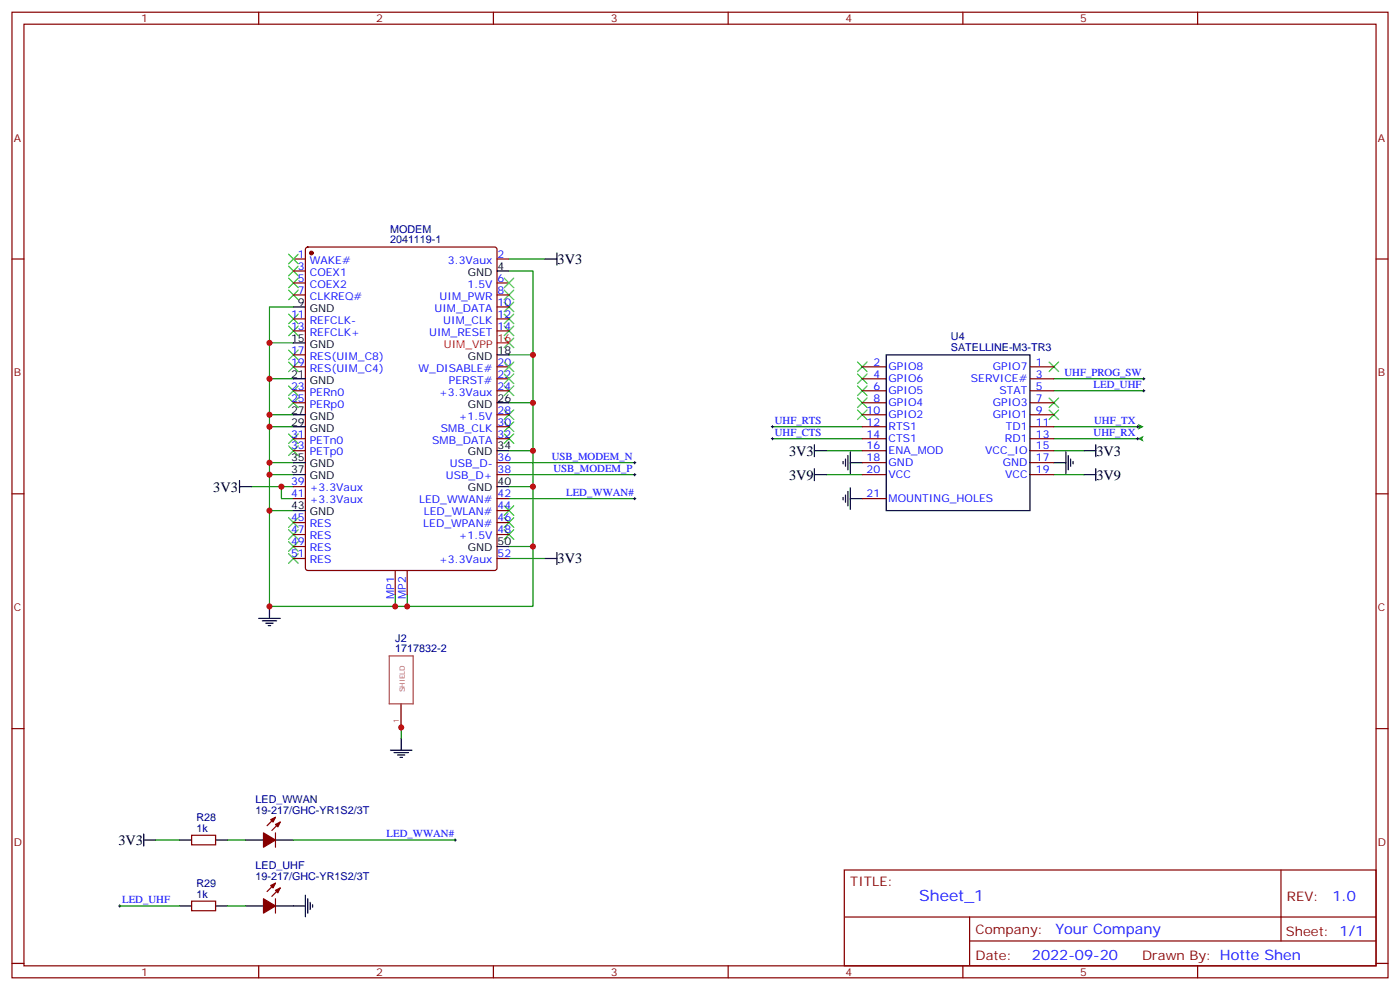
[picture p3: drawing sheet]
<svg xmlns="http://www.w3.org/2000/svg" width="412mm" height="292mm" viewBox="0 0 412 292" stroke-linecap="round" stroke-linejoin="round" font-family="sans-serif">
<g fill="none" stroke="#870000" stroke-width=".35">
<path d="M3.5 3.6h405.4v284.3h-405.4zM7.1 7.1h398.2v277.3h-398.2zM76.2 3.6v3.5M145.3 3.6v3.5M214.5 3.6v3.5M283.6 3.6v3.5M352.8 3.6v3.5M3.5 76.3h3.6M86.4 76.3h3.6M86.4 79.8h3.6M90.2 72.9l.5-.2h55l.6 .5 .1 94.1-.5 .6-55.2 .1-.7-.5v-94.1zM146.4 76.3h3.5"/>
<path d="M405.3 76.3h3.6M86.4 83.3h3.6M86.4 86.9h3.6M86.4 93.9h3.6M86.4 97.4h3.6M146.4 83.3h3.5M146.4 86.9h3.5M146.4 93.9h3.5M146.4 97.4h3.5M146.4 90.4h3.5M86.4 104.5h3.6M86.4 108h3.6"/>
<path d="M86.4 115.1h3.6M86.4 118.6h3.6M146.4 108h3.5M146.4 115.1h3.5M146.4 111.5h3.5M86.4 129.2h3.6M86.4 132.7h3.6M146.4 139.8h3.5M146.4 136.2h3.5M146.4 129.2h3.5M146.4 125.7h3.5M146.4 122.1h3.5"/>
<path d="M3.5 145.4h3.6M86.4 157.4h3.6M86.4 153.9h3.6M86.4 146.8h3.6M86.4 143.3h3.6M146.4 157.4h3.5M146.4 153.9h3.5M146.4 150.4h3.5M146.4 146.8h3.5M405.3 145.4h3.6M86.4 164.5h3.6M86.4 160.9h3.6"/>
<path d="M116.4 168v7M119.9 168v7M146.4 164.5h3.5M3.5 214.6h3.6M405.3 214.6h3.6M248.7 256.2h156.6v28.2h-156.6zM377.3 256.2v20.9M248.7 270h156.5M285.6 277.1h119.6M285.6 270v14.1M3.5 283.7h3.6M76.2 284.4v3.5"/>
<path d="M145.3 284.4v3.5M214.5 284.4v3.5M283.6 284.4v3.5M352.8 284.4v3.5M405.3 283.7h3.6"/>
</g>
<g fill="none" stroke="#000" stroke-width=".35">
<path d="M146.4 79.8h3.5M160.5 76.3h3.5M164 74.5v3.5M86.4 90.4h3.6M86.4 101h3.6M86.4 111.5h3.6M146.4 118.6h3.5M146.4 104.5h3.5M86.4 122.1h3.6M86.4 125.7h3.6M86.4 136.2h3.6M86.4 139.8h3.6"/>
<path d="M146.4 132.7h3.5M70.6 143.3h3.5M70.6 141.5v3.6M86.4 150.4h3.6M146.4 143.3h3.5M79.4 178.6v3.5M146.4 160.9h3.5M160.5 164.5h3.5M164 162.7v3.5M76.2 182.1h6.3M77.3 182.8h4.2M78.3 183.5h2.1"/>
<path d="M79 184.2h.7M118.2 217.4v3.5M115 220.9h6.4M116.1 221.6h4.2M117.1 222.3h2.1M117.8 223h.7"/>
</g>
<path d="M114.7 193.2h7v14.1h-7zM118.2 207.3v6.9" fill="none" stroke="#a64a4a" stroke-width=".35"/>
<g fill="none" stroke="#008700" stroke-width=".35">
<path d="M149.9 79.8h7.1v98.8h-37.1M149.9 76.3h10.6M86.4 90.4h-7v88.2h40.5v-3.6M79.4 101h7M79.4 111.5h7M149.9 104.5h7.1M149.9 118.6h7.1M79.4 136.2h7M79.4 139.8h7M79.4 122.1h7M79.4 125.7h7M149.9 136.2h37.1"/>
<path d="M149.9 139.8h37.1M149.9 132.7h7.1M227.5 129.2h26.5M74.1 143.3h8.8v3.5h3.5M79.4 150.4h7M82.9 143.3h3.5M149.9 146.8h37.1M149.9 143.3h7.1M116.4 175v3.6M149.9 164.5h10.6M149.9 160.9h7.1"/>
</g>
<g fill="none" stroke="#3c3" stroke-width=".35">
<path d="M85 78.4l2.8 2.8M87.8 78.4l-2.8 2.8M85 96l2.8 2.8M85 92.5l2.8 2.8M85 85.4l2.8 2.9M85 81.9l2.8 2.8M87.8 96l-2.8 2.8M87.8 92.5l-2.8 2.8M87.8 85.4l-2.8 2.9M87.8 81.9l-2.8 2.8M148.5 85.4l2.8 2.9M148.5 89l2.8 2.8"/>
<path d="M148.5 92.5l2.8 2.8M148.5 96l2.8 2.8M148.5 99.6l2.8 2.8M151.3 85.4l-2.8 2.9M151.3 89l-2.8 2.8M151.3 92.5l-2.8 2.8M151.3 96l-2.8 2.8M151.3 99.6l-2.8 2.8M85 117.2l2.8 2.8M85 113.7l2.8 2.8M85 106.6l2.8 2.8M85 103.1l2.8 2.8"/>
<path d="M87.8 117.2l-2.8 2.8M87.8 113.7l-2.8 2.8M87.8 106.6l-2.8 2.8M87.8 103.1l-2.8 2.8M148.5 113.7l2.8 2.8M151.3 113.7l-2.8 2.8M252.6 113.7l2.8 2.8M252.6 117.2l2.8 2.8M252.6 106.6l2.8 2.8M252.6 110.1l2.8 2.9M255.4 113.7l-2.8 2.8M255.4 117.2l-2.8 2.8"/>
<path d="M255.4 106.6l-2.8 2.8M255.4 110.1l-2.8 2.9M309 117.2l2.9 2.8M309 106.6l2.9 2.8M311.9 117.2l-2.9 2.8M311.9 106.6l-2.9 2.8M85 131.3l2.8 2.8M85 127.8l2.8 2.8M87.8 131.3l-2.8 2.8M87.8 127.8l-2.8 2.8M148.5 120.7l2.8 2.8M148.5 124.2l2.8 2.9"/>
<path d="M148.5 127.8l2.8 2.8M151.3 120.7l-2.8 2.8M151.3 124.2l-2.8 2.9M151.3 127.8l-2.8 2.8M252.6 120.7l2.8 2.8M255.4 120.7l-2.8 2.8M309 120.7l2.9 2.8M311.9 120.7l-2.9 2.8M85 159.5l2.8 2.8M85 156l2.8 2.8M85 152.5l2.8 2.8M87.8 156l-2.8 2.8"/>
<path d="M87.8 159.5l-2.8 2.8M87.8 152.5l-2.8 2.8M148.5 148.9l2.8 2.9M148.5 152.5l2.8 2.8M148.5 156l2.8 2.8M151.3 148.9l-2.8 2.9M151.3 152.5l-2.8 2.8M151.3 156l-2.8 2.8M85 163.1l2.8 2.8M87.8 163.1l-2.8 2.8"/>
</g>
<path d="M186.6 136.2h.7M186.6 139.8h.7M187 135.9v.7M187 139.4v.7M227.2 129.2h.7M227.5 128.8v.7M186.6 146.8h.7M187 146.5v.7" fill="none" stroke="#000" stroke-width=".29"/>
<circle cx="91.7" cy="74.5" r=".53" fill="#870000" stroke="#870000" stroke-width=".35"/>
<path d="M146.4 101h3.5" fill="none" stroke="#f00" stroke-width=".35"/>
<g fill="#008700">
<path d="M335.1 129.2l1.8-.9-.4 .9 .4 .9z"/>
<path d="M335.1 124.8l1.8 .9-1.8 .8 .5-.8z"/>
</g>
<g fill="none" stroke="#008700" stroke-width=".35">
<path d="M310.4 111.5h26.5M310.4 115.1h26.5M227.5 125.7h26.5M243.4 132.7h10.6M243.4 139.8h10.6M310.4 129.2h24.7M310.4 125.7h24.7M310.4 132.7h8.9M310.4 139.8h8.9M118.2 214.2v3.2M45.9 247.4h7M67 247.4h5.3"/>
<path d="M86.4 247.4h47.7M35.3 266.8h17.6M67 266.8h5.3"/>
</g>
<g fill="none" stroke="#000" stroke-width=".29">
<path d="M336.5 111.5h.8M336.5 115.1h.8M336.9 111.2v.7M336.9 114.7v.7M227.2 125.7h.7M227.5 125.3v.7M334.8 129.2h.7M334.8 125.7h.7M335.1 125.3v.7M335.1 128.8v.7M133.7 247.4h.7M134.1 247v.7"/>
<path d="M34.9 266.8h.7M35.3 266.4v.7"/>
</g>
<g fill="none" stroke="#000" stroke-width=".35">
<path d="M261.1 104.5h42.3v45.9h-42.3zM239.9 132.7h3.5M239.9 131v3.5M239.9 138v3.5M239.9 139.8h3.5M248.4 135.9v.7M249.1 135.2v2.1M249.8 134.1v4.3M250.5 136.2h3.5M250.5 133.1v6.3M310.4 136.2h3.6M314 133.1v6.3"/>
<path d="M314.7 134.1v4.3M315.4 135.2v2.1M316.1 135.9v.7M319.3 132.7h3.5M319.3 139.8h3.5M322.8 131v3.5M322.8 138v3.5M248.4 146.5v.7M249.1 145.8v2.1M249.8 144.7v4.2M250.5 143.7v6.3M250.5 146.8h3.5"/>
<path d="M42.3 247.4h3.6M42.3 245.6v3.5M52.9 247.4h3.5M63.5 247.4h3.5M72.3 247.4h5.3M81.1 247.4h5.3M52.9 266.8h3.5M63.5 266.8h3.5M72.3 266.8h5.3M81.1 266.8h8.9M90 263.6v6.3M90.7 264.7v4.2"/>
<path d="M91.4 265.7v2.1M92.1 266.4v.7"/>
</g>
<g fill="none" stroke="#870000" stroke-width=".35">
<path d="M254 108h7.1M254 111.5h7.1M254 115.1h7.1M254 118.6h7.1M303.4 108h7M303.4 111.5h7M303.4 115.1h7M303.4 118.6h7M254 122.1h7.1M254 125.7h7.1M254 129.2h7.1M254 132.7h7.1"/>
<path d="M254 136.2h7.1M254 139.8h7.1M303.4 122.1h7M303.4 125.7h7M303.4 129.2h7M303.4 132.7h7M303.4 136.2h7M303.4 139.8h7M254 146.8h7.1M56.4 246h7.1v2.8h-7.1zM81.1 240.7l-2.4 2.4M81.1 245.3v4.2"/>
<path d="M82.5 242.1l-2.4 2.4M56.4 265.4h7.1v2.8h-7.1zM81.1 264.7v4.2M81.1 260.1l-2.4 2.4M82.5 261.5l-2.4 2.4"/>
</g>
<path d="M85 74.9l2.8 2.8M87.8 74.9l-2.8 2.8M148.5 81.9l2.8 2.8M151.3 81.9l-2.8 2.8M148.5 106.6l2.8 2.8M148.5 110.1l2.8 2.9M151.3 106.6l-2.8 2.8M151.3 110.1l-2.8 2.9" fill="none" stroke="#3c3" stroke-width=".35"/>
<g fill="#870000" stroke="#870000" stroke-width=".35">
<path d="M77.6 245.3l3.5 2.1-3.5 2.1z"/>
<path d="M81.1 242.8l1.4-.7-.7 1.4z"/>
<path d="M79.7 241.4l1.4-.7-.7 1.4z"/>
<path d="M77.6 264.7l3.5 2.1-3.5 2.1z"/>
<path d="M81.1 262.2l1.4-.7-.7 1.4z"/>
<path d="M79.7 260.8l1.4-.7-.7 1.4z"/>
</g>
<g fill="#c00">
<circle cx="118.2" cy="214.2" r=".88"/>
<circle cx="157" cy="104.5" r=".88"/>
<circle cx="157" cy="118.6" r=".88"/>
<circle cx="157" cy="132.7" r=".88"/>
<circle cx="157" cy="143.3" r=".88"/>
<circle cx="157" cy="160.9" r=".88"/>
<circle cx="119.9" cy="178.6" r=".88"/>
<circle cx="82.9" cy="143.3" r=".88"/>
<circle cx="79.4" cy="101" r=".88"/>
<circle cx="79.4" cy="111.5" r=".88"/>
<circle cx="79.4" cy="122.1" r=".88"/>
<circle cx="79.4" cy="125.7" r=".88"/>
<circle cx="79.4" cy="136.2" r=".88"/>
<circle cx="79.4" cy="139.8" r=".88"/>
<circle cx="79.4" cy="150.4" r=".88"/>
<circle cx="79.4" cy="178.6" r=".88"/>
<circle cx="116.4" cy="178.6" r=".88"/>
</g>
<text font-size="4.6" fill="#00f" x="270.8" y="265.2">Sheet_1</text>
<g font-size="4.2">
<text x="164.2" y="77.7">3V3</text>
<text x="232.4" y="134.2">3V3</text>
<text x="323" y="134.2">3V3</text>
<text x="232.4" y="141.2">3V9</text>
<text x="323" y="141.2">3V9</text>
<text x="62.8" y="144.7">3V3</text>
<text x="164.2" y="165.9">3V3</text>
<text x="34.9" y="248.8">3V3</text>
</g>
<g font-size="4.2" fill="#00f">
<text x="392.5" y="265.4">1.0</text>
<text x="310.9" y="275">Your Company</text>
<text x="304" y="282.8">2022-09-20</text>
</g>
<g font-size="3.9" fill="#800">
<text x="250.5" y="260.8">TITLE:</text>
<text x="379.1" y="265.4">REV:</text>
<text x="287.4" y="275">Company:</text>
<text x="378.7" y="275.6">Sheet: 1/1</text>
<text x="287.4" y="282.6">Date:</text>
<text x="336.4" y="282.7">Drawn By: Hotte Shen</text>
</g>
<g font-size="3.2" fill="#800">
<text x="41.6" y="6.6">1</text>
<text x="110.8" y="6.6">2</text>
<text x="179.9" y="6.6">3</text>
<text x="249.1" y="6.6">4</text>
<text x="318.2" y="6.6">5</text>
<text x="4.1" y="41.7">A</text>
<text x="405.9" y="41.7">A</text>
<text x="4.1" y="110.8">B</text>
<text x="405.9" y="110.8">B</text>
<text x="4.1" y="180">C</text>
<text x="405.9" y="180">C</text>
<text x="4.1" y="249.1">D</text>
<text x="405.9" y="249.1">D</text>
<text x="41.6" y="287.4">1</text>
<text x="110.8" y="287.4">2</text>
<text x="179.9" y="287.4">3</text>
<text x="249.1" y="287.4">4</text>
<text x="318.2" y="287.4">5</text>
</g>
<g font-size="3.2" fill="#000080">
<text x="114.9" y="71.7">2041119-1</text>
<text x="114.9" y="68.5">MODEM</text>
<text x="280.1" y="100.3">U4</text>
<text x="280.1" y="103.4">SATELLINE-M3-TR3</text>
<text x="116.4" y="188.9">J2</text>
<text x="116.4" y="192.1">1717832-2</text>
<text x="75.3" y="239.6">19-217/GHC-YR1S2/3T</text>
<text x="75.3" y="236.4">LED_WWAN</text>
<text x="57.9" y="244.9">1k</text>
<text x="57.9" y="241.7">R28</text>
<text x="75.3" y="255.9">LED_UHF</text>
<text x="57.9" y="261.1">R29</text>
<text x="75.3" y="259">19-217/GHC-YR1S2/3T</text>
<text x="57.9" y="264.3">1k</text>
</g>
<g font-size="3.2" fill="#00f">
<text x="87.8" y="75.9">1</text>
<text x="91.3" y="77.7">WAKE#</text>
<text x="132" y="77.7">3.3Vaux</text>
<text x="146.6" y="75.9">2</text>
<text x="87.8" y="79.4">3</text>
<text x="87.8" y="83">5</text>
<text x="91.3" y="81.2">COEX1</text>
<text x="146.6" y="83">6</text>
<text x="87.8" y="86.5">7</text>
<text x="91.3" y="84.7">COEX2</text>
<text x="91.3" y="88.3">CLKREQ#</text>
<text x="129.5" y="88.3">UIM_PWR</text>
<text x="137.7" y="84.7">1.5V</text>
<text x="146.6" y="86.5">8</text>
<text x="85.7" y="93.6">11</text>
<text x="91.3" y="95.3">REFCLK-</text>
<text x="128" y="91.8">UIM_DATA</text>
<text x="130.6" y="95.3">UIM_CLK</text>
<text x="146.6" y="93.6">12</text>
<text x="146.6" y="90">10</text>
<text x="85.7" y="97.1">13</text>
<text x="91.3" y="98.8">REFCLK+</text>
<text x="126.4" y="98.8">UIM_RESET</text>
<text x="146.6" y="97.1">14</text>
<text x="85.7" y="104.1">17</text>
<text x="85.7" y="107.7">19</text>
<text x="91.3" y="105.9">RES(UIM_C8)</text>
<text x="146.6" y="107.7">20</text>
<text x="257.3" y="107.7">2</text>
<text x="305.2" y="107.7">1</text>
<text x="91.3" y="109.4">RES(UIM_C4)</text>
<text x="123.3" y="109.4">W_DISABLE#</text>
<text x="132.2" y="113">PERST#</text>
<text x="146.6" y="111.2">22</text>
<text x="257.3" y="111.2">4</text>
<text x="261.8" y="109.1">GPIO8</text>
<text x="261.8" y="112.6">GPIO6</text>
<text x="286" y="112.6">SERVICE#</text>
<text x="292.5" y="109.1">GPIO7</text>
<text x="305.2" y="111.2">3</text>
<text x="313.6" y="110.7">UHF_PROG_SW</text>
<text x="85.7" y="114.7">23</text>
<text x="85.7" y="118.3">25</text>
<text x="91.3" y="116.5">PERn0</text>
<text x="129.4" y="116.5">+3.3Vaux</text>
<text x="146.6" y="114.7">24</text>
<text x="257.3" y="114.7">6</text>
<text x="257.3" y="118.3">8</text>
<text x="261.8" y="116.1">GPIO5</text>
<text x="261.8" y="119.7">GPIO4</text>
<text x="292.5" y="119.7">GPIO3</text>
<text x="294.4" y="116.1">STAT</text>
<text x="305.2" y="114.7">5</text>
<text x="305.2" y="118.3">7</text>
<text x="322.1" y="114.2">LED_UHF</text>
<text x="91.3" y="120">PERp0</text>
<text x="135.1" y="123.5">+1.5V</text>
<text x="146.6" y="125.3">30</text>
<text x="146.6" y="121.8">28</text>
<text x="228.2" y="124.8">UHF_RTS</text>
<text x="255.3" y="121.8">10</text>
<text x="255.3" y="125.3">12</text>
<text x="261.8" y="123.2">GPIO2</text>
<text x="292.5" y="123.2">GPIO1</text>
<text x="305.2" y="121.8">9</text>
<text x="305.2" y="125.3">11</text>
<text x="322.3" y="124.8">UHF_TX</text>
<text x="85.7" y="128.8">31</text>
<text x="91.3" y="130.6">PETn0</text>
<text x="127.3" y="130.6">SMB_DATA</text>
<text x="129.9" y="127.1">SMB_CLK</text>
<text x="146.6" y="128.8">32</text>
<text x="228.2" y="128.3">UHF_CTS</text>
<text x="255.3" y="128.8">14</text>
<text x="261.8" y="126.7">RTS1</text>
<text x="261.8" y="130.2">CTS1</text>
<text x="296" y="130.2">RD1</text>
<text x="296.3" y="126.7">TD1</text>
<text x="305.2" y="128.8">13</text>
<text x="322.1" y="128.3">UHF_RX</text>
<text x="85.7" y="132.4">33</text>
<text x="91.3" y="134.1">PETp0</text>
<text x="132.5" y="137.7">USB_D-</text>
<text x="146.6" y="135.9">36</text>
<text x="162.5" y="135.4">USB_MODEM_N</text>
<text x="255.3" y="132.4">16</text>
<text x="255.3" y="135.9">18</text>
<text x="261.8" y="133.8">ENA_MOD</text>
<text x="261.8" y="137.3">GND</text>
<text x="290.2" y="133.8">VCC_IO</text>
<text x="295.4" y="137.3">GND</text>
<text x="305.2" y="132.4">15</text>
<text x="305.2" y="135.9">17</text>
<text x="85.7" y="142.9">39</text>
<text x="131.4" y="141.2">USB_D+</text>
<text x="146.6" y="139.4">38</text>
<text x="163.1" y="138.9">USB_MODEM_P</text>
<text x="255.3" y="139.4">20</text>
<text x="261.8" y="140.8">VCC</text>
<text x="296.1" y="140.8">VCC</text>
<text x="305.2" y="139.4">19</text>
<text x="85.7" y="146.5">41</text>
<text x="91.3" y="144.7">+3.3Vaux</text>
<text x="91.3" y="148.2">+3.3Vaux</text>
<text x="123.5" y="148.2">LED_WWAN#</text>
<text x="146.6" y="146.5">42</text>
<text x="166.8" y="145.9">LED_WWAN#</text>
<text x="255.3" y="146.5">21</text>
<text x="261.8" y="147.9">MOUNTING_HOLES</text>
<text x="85.7" y="153.5">45</text>
<text x="91.3" y="155.3">RES</text>
<text x="124.7" y="155.3">LED_WPAN#</text>
<text x="124.8" y="151.8">LED_WLAN#</text>
<text x="146.6" y="153.5">46</text>
<text x="146.6" y="150">44</text>
<text x="85.7" y="157.1">47</text>
<text x="85.7" y="160.6">49</text>
<text x="91.3" y="158.8">RES</text>
<text x="135.1" y="158.8">+1.5V</text>
<text x="146.6" y="157.1">48</text>
<text x="85.7" y="164.1">51</text>
<text x="91.3" y="162.3">RES</text>
<text x="91.3" y="165.9">RES</text>
<text x="129.4" y="165.9">+3.3Vaux</text>
<text x="146.6" y="164.1">52</text>
<text x="116.1" y="176.4" transform="rotate(-90 116.1 176.4)">MP1</text>
<text x="119.6" y="176.4" transform="rotate(-90 119.6 176.4)">MP2</text>
<text x="113.9" y="246.5">LED_WWAN#</text>
<text x="36" y="265.9">LED_UHF</text>
</g>
<g font-size="3.2">
<text x="137.8" y="81.2">GND</text>
<text x="146.6" y="79.4">4</text>
<text x="87.8" y="90">9</text>
<text x="91.3" y="91.8">GND</text>
<text x="85.7" y="100.6">15</text>
<text x="91.3" y="102.4">GND</text>
<text x="137.8" y="105.9">GND</text>
<text x="146.6" y="104.1">18</text>
<text x="85.7" y="111.2">21</text>
<text x="91.3" y="113">GND</text>
<text x="146.6" y="118.3">26</text>
<text x="85.7" y="121.8">27</text>
<text x="85.7" y="125.3">29</text>
<text x="91.3" y="123.5">GND</text>
<text x="137.8" y="120">GND</text>
<text x="91.3" y="127.1">GND</text>
<text x="85.7" y="135.9">35</text>
<text x="91.3" y="137.7">GND</text>
<text x="137.8" y="134.1">GND</text>
<text x="146.6" y="132.4">34</text>
<text x="85.7" y="139.4">37</text>
<text x="91.3" y="141.2">GND</text>
<text x="146.6" y="142.9">40</text>
<text x="137.8" y="144.7">GND</text>
<text x="85.7" y="150">43</text>
<text x="91.3" y="151.8">GND</text>
<text x="146.6" y="160.6">50</text>
<text x="137.8" y="162.3">GND</text>
</g>
<g font-size="3.2" fill="#f00">
<text x="146.6" y="100.6">16</text>
<text x="130.8" y="102.4">UIM_VPP</text>
</g>
<g font-size="2.1" fill="#a54b4b">
<text x="119.2" y="203.9" transform="rotate(-90 119.2 203.9)">SHIELD</text>
<text x="117.5" y="212.9" transform="rotate(-90 117.5 212.9)">1</text>
</g>
</svg>
